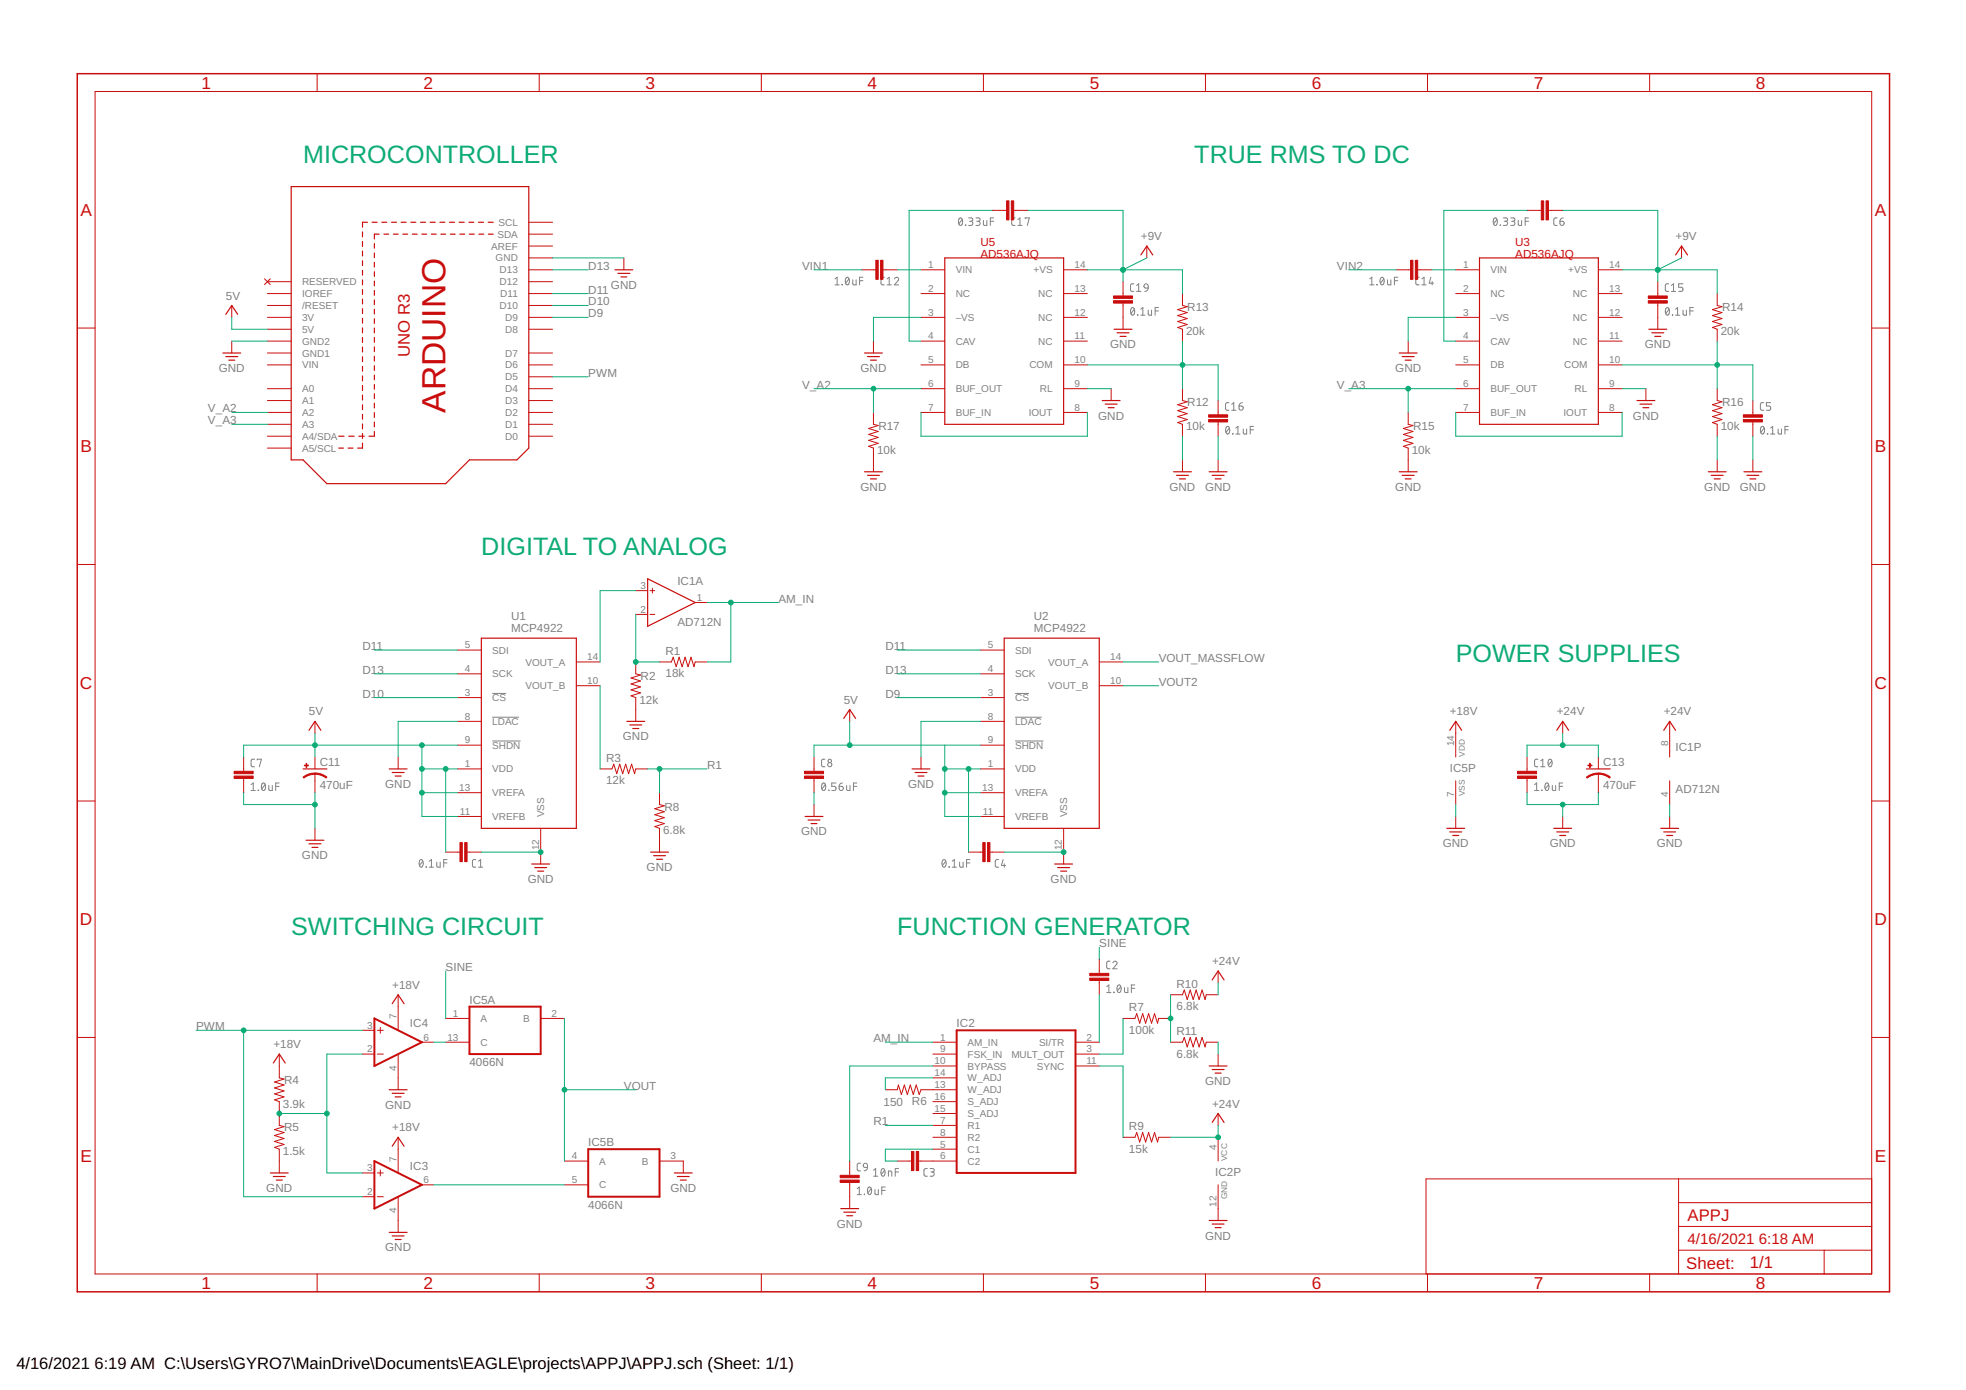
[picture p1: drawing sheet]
<svg xmlns="http://www.w3.org/2000/svg" width="420mm" height="297mm" viewBox="0 0 420 297" stroke-linecap="round" stroke-linejoin="round" font-family="sans-serif">
<g fill="none" stroke="#808080" stroke-width=".21">
<path d="M178.5 59.6l.4-.4v1.7M180.8 59.4l.3-.2a.95 .95 0 0 1 0 1.7 1.02 1.02 0 0 1-.3-1.5zM181.4 59.6l-.7 .9M182.2 59.8l.1 .9 .2 .2h.5v-1.1M183.7 60h.7M184.4 59.2h-.7v1.7M189 59.2l-.6 .2-.1 .2v1.1l.2 .2h.5M189.6 59.6l.4-.4v1.7M191.2 59.6a.45 .45 0 0 1 .6-.3 .45 .45 0 0 1 .1 .7l-.7 .9h.8M205 46.7l.3-.1a.95 .95 0 0 1 0 1.6 1 1 0 0 1-.3-1.5zM205.6 46.9l-.7 .9M206.3 48.1l.1 .1z"/>
<path d="M207 46.6h.6a.36 .36 0 0 1 .3 .3 .36 .36 0 0 1-.3 .4h-.4M207.5 47.3a.44 .44 0 0 1 .4 .4 .44 .44 0 0 1-.4 .5h-.5M208.6 46.6h.5a.36 .36 0 0 1 .4 .3 .36 .36 0 0 1-.4 .4h-.4M209 47.3a.44 .44 0 0 1 .5 .4 .44 .44 0 0 1-.5 .5h-.4M210.2 47.1v.9l.2 .2h.5v-1.1M211.6 47.3h.8M212.4 46.6h-.8v1.6M216.9 46.6h-.4l-.3 .3v1.1l.3 .2h.4M217.5 48.2h.9M217.5 46.9l.5-.3v1.6M219.1 46.7v-.1h.9l-.5 1.6M292.7 59.6l.5-.4v1.7"/>
<path d="M295.1 59.4l.3-.2a.97 .97 0 0 1 0 1.7 1 1 0 0 1-.3-1.5zM295.7 59.6l-.7 .9M296.5 59.8v.9l.3 .2h.4v-1.1M298 60h.7M298.7 59.2h-.7v1.7M303.3 59.2l-.5 .1-.2 .3v1.1l.2 .2h.5M303.9 59.6l.4-.4v1.7M305.8 59.2l-.4 1.3h.9M319.3 46.7l.3-.1a.93 .93 0 0 1 0 1.6 1.02 1.02 0 0 1-.3-1.5zM319.9 46.9l-.7 .9M320.6 48.1l.1 .1zM321.3 46.6h.5a.36 .36 0 0 1 .4 .3 .36 .36 0 0 1-.4 .4h-.3"/>
<path d="M321.8 47.3a.44 .44 0 0 1 .4 .4 .44 .44 0 0 1-.4 .5h-.5M322.9 46.6h.5a.36 .36 0 0 1 .4 .3 .36 .36 0 0 1-.4 .4h-.4M323.3 47.3a.44 .44 0 0 1 .5 .4 .44 .44 0 0 1-.5 .5h-.4M324.5 47.1v.9l.2 .2h.5v-1.1M325.9 47.3h.8M326.7 46.6h-.8v1.6M332.8 46.6h-.5l-.2 .3v1.1l.2 .2h.5M333.4 47.3h.5a.45 .45 0 0 1 .4 .5 .45 .45 0 0 1-.5 .4 .45 .45 0 0 1-.4-.5zM334.1 46.6l-.6 .3-.1 .4M178.5 60.9h.8M179.9 60.8l.1 .1zM189.6 60.9h.9"/>
<path d="M241.8 65.8l.3-.1a.97 .97 0 0 1 0 1.7 1.02 1.02 0 0 1-.3-1.6zM242.3 60.6l-.6 .1-.1 .3v1.1l.2 .2h.5M242.4 66.1l-.7 .9M242.9 62.3h.9M242.9 61l.5-.4v1.7M243.1 67.3l.1 .1zM243.8 67.4h.9M243.8 66.1l.4-.4v1.7M244.6 60.8l.3-.2 .3 .2 .2 .8-.8-.2-.1-.3zM245.4 66.3v.9l.3 .2h.4v-1.1M245.4 61.6l-.3 .5-.5 .2M246.9 66.4h.7"/>
<path d="M247.6 65.7h-.7v1.7M292.7 60.9h.9M294.2 60.8l.1 .1zM303.9 60.9h.9M306.1 60.2v.7M356.1 65.8l.2-.1a.97 .97 0 0 1 0 1.7 1.02 1.02 0 0 1-.2-1.6zM356.6 60.6l-.5 .1-.2 .3v1.1l.2 .2h.5M356.7 66.1l-.7 .9M357.2 62.3h.9M357.2 61l.5-.4v1.7M357.4 67.3l.1 .1zM358.1 67.4h.9"/>
<path d="M358.1 66.1l.4-.4v1.7M359.7 60.6h-.9v.8h.5a.45 .45 0 0 1 .4 .4 .45 .45 0 0 1-.4 .5h-.5M359.7 66.3v.9l.3 .2h.4v-1.1M361.1 66.4h.8M361.9 65.7h-.8v1.7M262.1 91.2l.1-.1a.8 .8 0 0 1 .7 .6 .8 .8 0 0 1-.2 .8l-.2 .2a.8 .8 0 0 1-.6-.5 .8 .8 0 0 1 .2-.8zM262.6 86l-.5 .1-.2 .3 .1 1.2 .6 .1M262.7 91.5l-.7 .9M263.2 87.7h.9M263.2 86.4l.5-.4v1.7M263.4 92.7l.1 .1zM264.1 92.8h.9"/>
<path d="M264.1 91.5l.5-.4v1.7M264.8 86.8h.5a.45 .45 0 0 1 .4 .5 .45 .45 0 0 1-.5 .4 .45 .45 0 0 1-.4-.5zM265.5 86l-.6 .3-.1 .5M265.7 91.7v.9l.3 .2h.4v-1.1M267.2 91.8h.7M267.9 91.1h-.7v1.7M376.4 91.2l.3-.1a.97 .97 0 0 1 0 1.7 1.02 1.02 0 0 1-.3-1.6zM376.9 86l-.5 .1-.2 .3v1l.2 .3h.5M377 91.5l-.7 .9M377.7 92.7l.1 .1zM378.4 92.8h.9M378.4 91.5l.4-.4v1.7"/>
<path d="M378.4 86h-.9v.8h.6a.46 .46 0 0 1 .3 .4 .46 .46 0 0 1-.3 .5h-.6M380 91.7v.9l.3 .2h.4v-1.1M381.5 91.8h.7M382.2 91.1h-.7v1.7M105.2 148.2h3M105.2 153.3h5.7M105.2 158.3h6.1M216.9 148.2h3M216.9 153.3h5.7M216.9 158.3h6.1M53.7 168.9h.9M53.7 167.7l.4-.4v1.6"/>
<path d="M54.4 162.2l-.5 .1-.2 .3v1l.2 .2 .5 .1M55 162.4v-.2h.9l-.5 1.7M55.2 168.8l.1 .1zM56 167.4l.3-.1a.95 .95 0 0 1 0 1.6 1 1 0 0 1-.3-1.5zM56.7 167.7l-.8 .9M57.4 167.9l.1 .9 .2 .1h.5v-1M58.9 168h.7M59.6 167.3h-.7v1.6M175.8 167.4l.2-.1a.95 .95 0 0 1 0 1.6 1 1 0 0 1-.2-1.5zM176.3 162.2l-.5 .1-.2 .3v1l.2 .2 .5 .1M176.4 167.7l-.7 .9M177.1 168.8l.1 .1z"/>
<path d="M178.7 167.3h-.9v.7h.5a.45 .45 0 0 1 .4 .5 .45 .45 0 0 1-.4 .4h-.5M179.3 168h.6a.45 .45 0 0 1 .3 .5 .45 .45 0 0 1-.5 .4 .45 .45 0 0 1-.4-.4zM180 167.3l-.4 .1-.3 .6M180.9 167.9l.1 .9 .2 .1h.5v-1M182.4 168h.7M183.1 167.3h-.7v1.6M328 168.9h.9M328 167.7l.4-.4v1.6M328.7 162.2l-.5 .1-.2 .3v1l.2 .2 .5 .1M329.3 163.9h.9M329.3 162.6l.4-.4v1.7M329.5 168.8v.1z"/>
<path d="M330.3 167.4l.3-.1a.95 .95 0 0 1 0 1.6 1 1 0 0 1-.3-1.5zM331 167.7l-.8 .9M331 162.3l.3-.1a.95 .95 0 0 1 0 1.7 1 1 0 0 1-.3-1.6zM331.6 162.6l-.7 .9M331.7 167.9l.1 .9 .2 .1h.5v-1M333.2 168h.7M333.9 167.3h-.7v1.6M89.8 183.8l.2-.1a.95 .95 0 0 1 0 1.6 1.04 1.04 0 0 1-.2-1.5zM90.4 184l-.8 1M91.1 185.2v.1zM91.7 185.3h.9M91.7 184l.5-.3v1.6"/>
<path d="M93.3 184.2l.1 .9 .2 .2h.5v-1.1M94.8 184.4h.7M95.5 183.7h-.7v1.6M101.7 183.7h-.5l-.2 .3v1.1l.2 .2h.5M102.3 185.3h.9M102.3 184l.4-.3v1.6M201.5 183.8l.3-.1a.97 .97 0 0 1 0 1.6 1.02 1.02 0 0 1-.3-1.5zM202.1 184l-.7 1M202.8 185.2l.1 .1zM203.5 185.3h.9M203.5 184l.4-.3v1.6M205.1 184.2v.9l.3 .2h.4v-1.1"/>
<path d="M206.6 184.4h.7M207.3 183.7h-.7v1.6M213.4 183.7h-.5l-.2 .3v1.1l.2 .2h.5M214.4 183.7l-.4 1.3h.9M214.6 184.6v.7M236.5 210.8l.5-.3v1.6M236.5 212.1h.9M237.2 205.4h-.5l-.2 .4 .1 1.1 .6 .1M237.8 205.8a.44 .44 0 0 1 .7-.4 .44 .44 0 0 1 .1 .7l-.8 .9h.9M238 212l.1 .1zM238.9 210.6l.3-.1a.97 .97 0 0 1 0 1.6 1.02 1.02 0 0 1-.3-1.5zM239.5 210.8l-.7 1"/>
<path d="M240.3 211v.9l.3 .2h.4v-1.1M241.8 211.2h.7M242.5 210.5h-.7v1.6M183.2 254l.4-.3v1.6M183.2 255.3h.9M183.9 248.6h-.5l-.2 .3v1.1l.2 .2h.5M184.6 248.7l.4-.1 .3 .1 .1 .8-.8-.1-.1-.4zM184.7 255.2l.1 .1zM185.4 249.5l-.1 .4-.6 .3M185.6 253.8l.2-.1a.95 .95 0 0 1 0 1.6 1.06 1.06 0 0 1-.2-1.5zM186.2 254l-.7 .9M186.7 250.1l.4-.4v1.7"/>
<path d="M186.7 251.4h.9M187 254.2v.9l.2 .2h.5v-1.1M188.4 254.4h.8M188.5 249.8l.2-.1a.95 .95 0 0 1 0 1.7 1.06 1.06 0 0 1-.2-1.6zM189.1 250.1l-.8 .9M189.2 253.7h-.8v1.6M189.9 251.4v-1.1l.6 .1 .1 1M191.3 250.4h.7M192 249.7h-.7v1.7M198.2 249.7h-.5l-.2 .4v1l.2 .2 .5 .1M198.8 249.7h.5a.36 .36 0 0 1 .4 .4 .36 .36 0 0 1-.4 .3h-.4M199.2 250.4a.46 .46 0 0 1 .5 .5 .46 .46 0 0 1-.5 .5h-.4"/>
<circle cx="177.3" cy="163.4" r=".45"/>
<circle cx="177.3" cy="162.6" r=".36"/>
</g>
<g fill="none" stroke="#c90d0c" stroke-width=".21">
<path d="M20.3 19.6h379.7v252.6h-379.7zM67.8 15.7v3.9M115.2 15.7v3.9M162.7 15.7v3.9M210.2 15.7v3.9M257.6 15.7v3.9M305.1 15.7v3.9M352.6 15.7v3.9M56.5 59.6l1.3 1.2M57.8 59.6l-1.3 1.2M113 57.7h5.1M113 55.1h5.1"/>
<path d="M113 52.6h5.1M113 47.5h5.1M113 50h5.1M133.3 55.1v2.6M184.1 57.7h3.1M188.7 57.7h3M196.8 57.7h5.1M212.1 45h3M216.6 45h3.1M227.3 57.7h5.1M245.1 52.6v2.5M298.4 57.7h3.1"/>
<path d="M303 57.7h3M311.1 57.7h5.1M326.3 45h3.1M330.9 45h3.1M341.6 57.7h5.1M359.4 52.6v2.5M16.5 70.1h3.8M49.5 65.3v2.5M49.5 72.9v2.5M57.1 62.7h5.1M57.1 67.8h5.1M57.1 72.9h5.1"/>
<path d="M57.1 78h5.1M57.1 75.4h5.1M57.1 70.4h5.1M57.1 65.3h5.1M57.1 60.2h5.1M113 62.7h5.1M113 67.8h5.1M113 78h5.1M113 75.4h5.1M113 70.4h5.1M113 65.3h5.1M113 60.2h5.1"/>
<path d="M186.7 72.9v2.5M196.8 62.7h5.1M196.8 67.8h5.1M196.8 72.9h5.1M196.8 78h5.1M227.3 62.7h5.1M227.3 67.8h5.1M227.3 72.9h5.1M227.3 78h5.1M240 60.2v3M240 64.8v5.6M252.7 62.7v2.6l1 .2-2 .7 2 .6-2 .6 2 .7-2 .6 2 .6-2 .7 1 .4v2.5"/>
<path d="M300.9 72.9v2.5M311.1 62.7h5.1M311.1 67.8h5.1M311.1 72.9h5.1M311.1 78h5.1M341.6 62.7h5.1M341.6 67.8h5.1M341.6 72.9h5.1M341.6 78h5.1M354.3 60.2v3M354.3 64.8v5.6M367 62.7v2.6l1 .2-2 .7 2 .6-2 .6 2 .7-2 .6 2 .6-2 .7 1 .4v2.5"/>
<path d="M400 70.1h3.8M57.1 83.1h5.1M57.1 88.1h5.1M57.1 93.2h5.1M57.1 90.7h5.1M57.1 85.6h5.1M57.1 95.8h5.1M113 83.1h5.1M113 88.1h5.1M113 93.2h5.1M113 90.7h5.1M113 85.6h5.1"/>
<path d="M113 80.5h5.1M186.7 88.1v2.6l1 .2-2 .7 2 .6-2 .6 2 .7-2 .6 2 .6-2 .7 1 .4v5M196.8 83.1h5.1M196.8 88.1h5.1M227.3 83.1h5.1M227.3 88.1h5.1M237.5 83.1v2.5M252.7 83.1v2.5l1 .3-2 .6 2 .6-2 .7 2 .6-2 .6 2 .7-2 .6 1 .4v2.5M252.7 98.3v2.5M260.3 85.6v3M260.3 90.2v3M260.3 98.3v2.5"/>
<path d="M300.9 88.1v2.6l1.1 .2-2.1 .7 2.1 .6-2.1 .6 2.1 .7-2.1 .6 2.1 .6-2.1 .7 1 .4v5M311.1 83.1h5.1M311.1 88.1h5.1M341.6 83.1h5.1M341.6 88.1h5.1M351.7 83.1v2.5M367 83.1v2.5l1 .3-2 .6 2 .6-2 .7 2 .6-2 .6 2 .7-2 .6 1 .4v2.5M367 98.3v2.5M374.6 85.6v3M374.6 90.2v3M374.6 98.3v2.5M16.5 120.6h3.8"/>
<path d="M97.8 138.9h5.1M135.9 126.2h2.5M135.9 131.3h2.5M138.9 126.2h1M138.9 131.3h1M139.4 125.7v1M148.6 128.8h2.5M209.5 138.9h5.1M400 120.6h3.8M67.3 154.2v2.5M97.8 144h5.1M97.8 149.1h5.1"/>
<path d="M97.8 154.2h5.1M97.8 159.2h5.1M123.2 141.5h5M123.2 146.5h5M135.9 141.5v2.5l1 .3-2 .6 2 .6-2 .7 2 .6-2 .6 2 .7-2 .6 1 .4v5.1M140.9 141.5h2.6l.4-1.1 .6 2.1 .6-2.1 .7 2.1 .6-2.1 .6 2.1 .7-2.1 .6 2.1 .3-1h2.5M181.6 151.6v2.6M209.5 144h5.1M209.5 149.1h5.1M209.5 154.2h5.1M209.5 159.2h5.1M234.9 141.5h5.1"/>
<path d="M234.9 146.5h5.1M311.1 154.2v7.6M334 154.2v2.5M356.8 154.2v7.6M16.5 171.2h3.8M52.1 161.8v3M52.1 166.3v3.1M67.3 161.8v2.5M67.3 165.3v4.1M67.3 177v2.6M85.1 161.8v2.5M97.8 169.4h5.1"/>
<path d="M97.8 174.5h5.1M97.8 164.3h5.1M115.5 177v7.6M128.2 164.3h2.6l.4-1 .6 2 .6-2 .7 2 .6-2 .6 2 .7-2 .6 2 .3-1h2.5M140.9 169.4v2.5l1.1 .3-2.1 .6 2.1 .7-2.1 .6 2.1 .6-2.1 .7 2.1 .6-2.1 .6 1 .4v5.1M174 161.8v3M174 166.3v3.1M174 171.9v2.6M196.8 161.8v2.5M209.5 169.4h5.1M209.5 174.5h5.1M209.5 164.3h5.1"/>
<path d="M227.3 177v7.6M311.1 166.9v5M311.1 174.5v2.5M326.3 161.8v3M326.3 166.3v3.1M334 174.5v2.5M341.6 161.8v2.5M341.6 165.3v4.1M356.8 166.9v5M356.8 174.5v2.5M400 171.2h3.8M95.2 182.1h3.1"/>
<path d="M99.8 182.1h3.1M207 182.1h3M211.6 182.1h3M81.3 219.5v1.3M85.1 212.6v7.6M95.2 217.6h5.1M115.5 217.6h5.1M234.9 205v3M234.9 209.5v3.1M240 217.6h2.5l.4-1 .7 2.1 .6-2.1 .6 2.1 .7-2.1 .6 2.1 .6-2.1 .7 2.1 .2-1.1h2.6M250.2 212.6h2.5l.4-1 .6 2 .7-2 .6 2 .6-2 .7 2 .6-2 .6 2 .3-1h2.5M260.3 207.5v2.5"/>
<path d="M16.5 221.7h3.8M59.7 225.3v5l1 .3-2 .6 2 .7-2 .6 2 .6-2 .7 2 .6-2 .6 1 .4v5.1l1 .2-2 .7 2 .6-2 .7 2 .6-2 .6 2 .7-2 .6 1 .4v5.1M77.5 225.3h2.5M77.5 220.2h2.5M80.6 225.3h1.3M80.6 220.2h1.3M85.1 225.3v7.6M90.2 222.7h2.5M95.2 222.7h5.1M189.2 232.9h2.5l.3-1 .6 2 .7-2 .6 2 .6-2 .7 2 .6-2 .6 2 .4-1h7.6M199.4 222.7h5M199.4 225.3h5"/>
<path d="M199.4 227.8h5M199.4 235.4h5M199.4 238h5M199.4 230.3h5M229.8 222.7h5.1M229.8 225.3h5.1M229.8 227.8h5.1M250.2 222.7h2.5l.4-1 .6 2 .7-2 .6 2 .6-2 .7 2 .6-2 .6 2 .3-1h2.5M260.3 225.3v2.5M260.3 238v2.5M400 221.7h3.8M77.5 250.7h2.5"/>
<path d="M77.5 255.7h2.5M80.6 250.7h1.3M80.6 255.7h1.3M81.3 250v1.3M85.1 243v7.7M85.1 255.7v7.7M90.2 253.2h2.5M120.6 248.1h5.1M120.6 253.2h5.1M140.9 248.1h5.1v2.6M181.6 248.1v3.1M181.6 252.7v5.6"/>
<path d="M191.7 248.1h3.1M196.3 248.1h8.1M199.4 245.6h5M199.4 240.5h5M199.4 243h5M240 243h2.5l.4-1 .7 2.1 .6-2.1 .6 2.1 .7-2.1 .6 2.1 .6-2.1 .7 2.1 .2-1.1h2.6M260.3 243v5.1M260.3 253.2v7.6M358.7 251.9v20.3M358.7 257h41.3M400 251.9h-95.2v20.3M67.8 272.2v3.9"/>
<path d="M115.2 272.2v3.9M162.7 272.2v3.9M210.2 272.2v3.9M257.6 272.2v3.9M305.1 272.2v3.9M352.6 272.2v3.9M358.7 267.2h41.3M358.7 262.1h41.3M389.8 267.2v5"/>
</g>
<g fill="none" stroke="#c90d0c" stroke-width=".25">
<path d="M62.2 39.9h50.8v55.9l-2.5 2.5h-10.2l-5.1 5.1h-25.4l-5-5.1h-2.6zM77.5 49.6v1M77.5 51.6v1.1M77.5 53.7v1M77.5 55.7v1M77.5 57.8v1M77.5 59.8v1.1M78.5 47.5h-1v1.1M79.5 47.5h1.1M80 52v1M80 54.1v1M80 56v1.1"/>
<path d="M80 58.1v1M81 50h-1v1.1M81.6 47.5h1.1M82 50h1.1M83.7 47.5h1M84.1 50h1M85.7 47.5h1.1M86.1 50h1M87.8 47.5h1.1M88.1 50h1.1M89.9 47.5h1M90.1 50h1.1"/>
<path d="M91.9 47.5h1.1M92.2 50h1M94 47.5h1.1M94.2 50h1M96.1 47.5h1M96.2 50h1.1M98.1 47.5h1.1M98.3 50h1M100.2 47.5h1.1M100.3 50h1M102.3 47.5h1M102.3 50h1.1"/>
<path d="M104.3 47.5h1.1M104.4 50h1M131.4 57.7h3.8M132.1 58.4h2.5M132.7 59.2h1.3M201.9 55.1h25.4v35.6h-25.4zM243.8 54.5l1.3-1.9 1.3 1.9M316.2 55.1h25.4v35.6h-25.4zM358.1 54.5l1.3-1.9 1.2 1.9M47.6 75.4h3.8M48.3 76.2h2.5M48.3 67.2l1.2-1.9 1.3 1.9"/>
<path d="M48.9 77h1.3M77.5 61.9v1M77.5 63.9v1.1M77.5 66v1M77.5 68v1.1M77.5 70.1v1M77.5 72.1v1.1M77.5 74.2v1M77.5 76.2v1.1M77.5 78.3v1M80 60.1v1M80 62.1v1"/>
<path d="M80 64.1v1M80 66.1v1M80 68.1v1M80 70.1v1M80 72.1v1M80 74.1v1M80 76.1v1.1M80 78.1v1.1M184.8 75.4h3.8M185.4 76.2h2.5M186 77h1.3M238.1 70.4h3.8"/>
<path d="M238.7 71.1h2.6M239.4 71.9h1.2M299 75.4h3.9M299.7 76.2h2.5M300.3 77h1.3M352.4 70.4h3.8M353 71.1h2.6M353.7 71.9h1.2M72.4 95.8h1M72.4 93.2h1.1M74.4 95.8h1M74.5 93.2h1.2"/>
<path d="M76.7 93.2h1.2M77.5 80.3v1.1M77.5 82.4v1M77.5 84.4v1.1M77.5 86.5v1M77.5 88.5v1.1M77.5 90.6v1.1M77.5 92.6v1.1M77.5 94.7v1.1h-1.1M80 80.2v1M80 82.2v1M80 84.2v1"/>
<path d="M80 86.2v1M80 88.2v1M80 90.2v1M80 92.2v1h-1.2M235.6 85.6h3.8M236.2 86.4h2.5M236.8 87.1h1.3M349.8 85.6h3.9M350.5 86.4h2.5M351.1 87.1h1.3M184.8 100.8h3.8M185.4 101.6h2.5"/>
<path d="M186 102.3h1.3M250.8 100.8h3.8M251.4 101.6h2.6M252.1 102.3h1.2M258.4 100.8h3.8M259.1 101.6h2.5M259.7 102.3h1.3M299 100.8h3.9M299.7 101.6h2.5M300.3 102.3h1.3M365.1 100.8h3.8M365.7 101.6h2.6"/>
<path d="M366.4 102.3h1.2M372.7 100.8h3.8M373.3 101.6h2.6M374 102.3h1.2M102.9 136.4h20.3v40.6h-20.3zM138.4 123.7l10.2 5.1-10.2 5zM214.6 136.4h20.3v40.6h-20.3zM66 156.1l1.3-1.9 1.3 1.9M134 154.2h3.8M134.6 154.9h2.5M135.2 155.7h1.3M180.3 153.5l1.3-1.9 1.3 1.9"/>
<path d="M309.8 156.1l1.3-1.9 1.3 1.9M332.7 156.1l1.3-1.9 1.2 1.9M355.6 156.1l1.2-1.9 1.3 1.9M64.8 164.3h5M65.4 179.6h3.8M83.2 164.3h3.8M83.8 165.1h2.6M84.5 165.8h1.2M172.1 174.5h3.8M172.7 175.2h2.5M173.3 176h1.3M194.9 164.3h3.8"/>
<path d="M195.6 165.1h2.5M196.2 165.8h1.3M309.2 177h3.8M309.8 177.8h2.6M310.5 178.5h1.2M332.1 177h3.8M332.7 177.8h2.5M333.3 178.5h1.3M339 164.3h5.1M354.9 177h3.8M355.6 177.8h2.5M356.2 178.5h1.3"/>
<path d="M66 180.3h2.6M66.7 181.1h1.2M113.6 184.6h3.9M114.3 185.4h2.5M114.9 186.2h1.3M139 182.1h3.9M139.7 182.9h2.5M140.3 183.6h1.3M225.4 184.6h3.8M226 185.4h2.6M226.7 186.2h1.2M83.8 214.5l1.3-1.9 1.3 1.9"/>
<path d="M259.1 209.4l1.2-1.9 1.3 1.9M58.4 227.2l1.3-1.9 1.3 1.9M83.2 232.9h3.8M83.8 233.6h2.6M84.5 234.4h1.2M258.4 227.8h3.8M259.1 228.6h2.5M259.1 239.9l1.2-1.9 1.3 1.9M259.7 229.3h1.3M57.8 250.7h3.8M58.4 251.4h2.6M59.1 252.2h1.2"/>
<path d="M83.8 244.9l1.3-1.9 1.3 1.9M144.1 250.7h3.8M144.8 251.4h2.5M145.4 252.2h1.3M179.7 258.3h3.8M180.3 259h2.6M181 259.8h1.2M83.2 263.4h3.8M83.8 264.1h2.6M84.5 264.9h1.2M258.4 260.8h3.8M259.1 261.6h2.5"/>
<path d="M259.7 262.3h1.3"/>
</g>
<path d="M80 217.6l10.2 5.1-10.2 5.1zM100.3 215.1h15.2v10.2h-15.2zM204.4 220.2h25.4v30.5h-25.4zM80 248.1l10.2 5.1-10.2 5.1zM125.7 245.6h15.2v10.1h-15.2z" fill="none" stroke="#c90d0c" stroke-width=".42"/>
<g fill="#c90d0c" stroke="#c90d0c" stroke-width=".21">
<path d="M98.3 180.1h.5v4h-.5z"/>
<path d="M99.3 180.1h.5v4h-.5z"/>
<path d="M194.8 246.1h.5v4h-.5z"/>
<path d="M195.8 246.1h.5v4h-.5z"/>
<path d="M232.9 209h4.1v.5h-4.1z"/>
<path d="M232.9 208h4.1v.5h-4.1z"/>
<path d="M372.6 89.7h4v.5h-4z"/>
<path d="M372.6 88.6h4v.6h-4z"/>
<path d="M179.6 252.2h4v.5h-4z"/>
<path d="M179.6 251.2h4v.5h-4z"/>
<path d="M65 163.5h.9v.1h-.9z"/>
<path d="M65.4 163.1h.2v.9h-.2z"/>
<path d="M339.3 163.5h.9v.1h-.9z"/>
<path d="M339.7 163.1h.2v.9h-.2z"/>
<path d="M301.5 55.6h.5v4.1h-.5z"/>
<path d="M302.5 55.6h.5v4.1h-.5z"/>
<path d="M352.3 64.3h4v.5h-4z"/>
<path d="M352.3 63.2h4v.6h-4z"/>
<path d="M258.3 89.7h4.1v.5h-4.1z"/>
<path d="M258.3 88.6h4.1v.6h-4.1z"/>
<path d="M238 64.3h4v.5h-4z"/>
<path d="M238 63.2h4v.6h-4z"/>
<path d="M210 180.1h.5v4h-.5z"/>
<path d="M211.1 180.1h.5v4h-.5z"/>
<path d="M171.9 165.8h4.1v.5h-4.1z"/>
<path d="M171.9 164.8h4.1v.5h-4.1z"/>
<path d="M50 165.8h4.1v.5h-4.1z"/>
<path d="M50 164.8h4.1v.5h-4.1z"/>
<path d="M324.3 165.8h4.1v.5h-4.1z"/>
<path d="M324.3 164.8h4.1v.5h-4.1z"/>
<path d="M187.2 55.6h.5v4.1h-.5z"/>
<path d="M188.2 55.6h.5v4.1h-.5z"/>
<path d="M215.1 42.9h.5v4.1h-.5z"/>
<path d="M216.1 42.9h.5v4.1h-.5z"/>
<path d="M329.4 42.9h.5v4.1h-.5z"/>
<path d="M330.4 42.9h.5v4.1h-.5z"/>
</g>
<g fill="#c90d0c" stroke="#c90d0c" stroke-width=".21">
<path d="M67.3 165.2l1.4 .2 1.2 .7-.2 .2-1.4-.7-1-.2z" fill-rule="evenodd"/>
<path d="M64.8 166.1l1.2-.7 1.3-.2v.3l-1 .1-1.4 .7z" fill-rule="evenodd"/>
<path d="M341.6 165.2l1.3 .2 1.2 .7-.1 .2-1.4-.7-1-.2z" fill-rule="evenodd"/>
<path d="M339 166.1l1.3-.7 1.3-.2v.3l-1 .1-1.4 .7z" fill-rule="evenodd"/>
</g>
<path d="M16.5 15.7h387.3v260.4h-387.3z" fill="none" stroke="#c90d0c" stroke-width=".32"/>
<g fill="none" stroke="#0dab76" stroke-width=".21">
<path d="M118.1 55.1h15.2M118.1 57.7h7.6M174 57.7h10.1M191.7 57.7h5.1M212.1 45h-17.8v27.9h2.5M219.7 45h20.3v15.2M232.4 57.7h20.3v5M245.1 55.1l-5.1 2.6M288.2 57.7h10.2M306 57.7h5.1M326.3 45h-17.7v27.9h2.5M334 45h20.3v15.2"/>
<path d="M346.7 57.7h20.3v5M359.4 55.1l-5.1 2.6M49.5 72.9h7.6M49.5 67.8v2.6h7.6M118.1 67.8h7.6M118.1 62.7h7.6M118.1 65.3h7.6M196.8 67.8h-10.1v5.1M232.4 78h27.9v7.6M252.7 72.9v10.2M311.1 67.8h-10.2v5.1M346.7 78h27.9v7.6"/>
<path d="M367 72.9v10.2M49.5 88.1h7.6M49.5 90.7h7.6M118.1 80.5h7.6M174 83.1h22.8M186.7 83.1v5M196.8 88.1v5.1h35.6v-5.1M232.4 83.1h5.1M252.7 93.2v5.1M260.3 93.2v5.1M288.2 83.1h22.9M300.9 83.1v5"/>
<path d="M311.1 88.1v5.1h35.6v-5.1M346.7 83.1h5M367 93.2v5.1M374.6 93.2v5.1M80 138.9h17.8M135.9 131.3v10.2h5M135.9 126.2h-7.7v15.3M151.1 128.8h15.2M156.2 128.8v12.7h-5.1M191.7 138.9h17.8M67.3 156.7v5.1M80 149.1h17.8"/>
<path d="M80 144h17.8M90.2 159.2v15.3h7.6M97.8 154.2h-12.7v7.6M97.8 159.2h-45.7v2.6M128.2 146.5v17.8M181.6 154.2v5M191.7 149.1h17.8M191.7 144h17.8M201.9 159.2v15.3h7.6M209.5 154.2h-12.7v7.6M209.5 159.2h-35.5v2.6M240 141.5h7.6"/>
<path d="M240 146.5h7.6M334 156.7v2.5M52.1 169.4v2.5h15.2M67.3 169.4v7.6M90.2 169.4h7.6M90.2 164.3h7.6M95.2 164.3v17.8M138.4 164.3h12.7M140.9 164.3v5.1M174 169.4v2.5M201.9 169.4h7.6M201.9 164.3h7.6"/>
<path d="M207 164.3v17.8M311.1 171.9v2.6M326.3 169.4v2.5h15.3v-2.5M326.3 161.8v-2.6h15.3v2.6M334 171.9v2.6M356.8 171.9v2.6M102.9 182.1h12.6M214.6 182.1h12.7M95.2 207.5v10.1M120.6 217.6v30.5M234.9 202.4v2.6M234.9 212.6v10.1"/>
<path d="M240 217.6v7.7h-5.1M250.2 212.6v10.1M260.3 210v2.6M41.9 220.2h35.6M52.1 220.2v35.5h25.4M59.7 238h10.1M77.5 225.3h-7.7v25.4h7.7M92.7 222.7h2.5M120.6 232.9h15.3M189.2 222.7h10.2M199.4 227.8h-17.8v20.3M199.4 230.3h-10.2v2.6"/>
<path d="M234.9 227.8h5.1v15.2M260.3 222.7v2.6M92.7 253.2h27.9M189.2 240.5h10.2M199.4 245.6h-10.2v2.5h2.5M260.3 240.5v2.5h-10.1"/>
</g>
<g fill="#0dab76" stroke="#0dab76" stroke-width=".21">
<circle cx="115.5" cy="182.1" r=".51"/>
<circle cx="67.3" cy="171.9" r=".51"/>
<circle cx="334" cy="171.9" r=".51"/>
<circle cx="227.3" cy="182.1" r=".51"/>
<circle cx="135.9" cy="141.5" r=".51"/>
<circle cx="156.2" cy="128.8" r=".51"/>
<circle cx="67.3" cy="159.2" r=".51"/>
<circle cx="90.2" cy="169.4" r=".51"/>
<circle cx="90.2" cy="164.3" r=".51"/>
<circle cx="95.2" cy="164.3" r=".51"/>
<circle cx="90.2" cy="159.2" r=".51"/>
<circle cx="334" cy="159.2" r=".51"/>
<circle cx="354.3" cy="57.7" r=".51"/>
<circle cx="240" cy="57.7" r=".51"/>
<circle cx="201.9" cy="169.4" r=".51"/>
<circle cx="201.9" cy="164.3" r=".51"/>
<circle cx="207" cy="164.3" r=".51"/>
<circle cx="181.6" cy="159.2" r=".51"/>
<circle cx="260.3" cy="243" r=".51"/>
<circle cx="250.2" cy="217.6" r=".51"/>
<circle cx="186.7" cy="83.1" r=".51"/>
<circle cx="52.1" cy="220.2" r=".51"/>
<circle cx="120.6" cy="232.9" r=".51"/>
<circle cx="367" cy="78" r=".51"/>
<circle cx="252.7" cy="78" r=".51"/>
<circle cx="300.9" cy="83.1" r=".51"/>
<circle cx="69.8" cy="238" r=".51"/>
<circle cx="59.7" cy="238" r=".51"/>
<circle cx="140.9" cy="164.3" r=".51"/>
</g>
<text font-size="7.2" fill="#c90d0c" x="95.2" y="88.2" transform="rotate(-90 95.2 88.2)">ARDUINO</text>
<g font-size="5.4" fill="#0dab76">
<text x="64.8" y="34.8">MICROCONTROLLER</text>
<text x="255.2" y="34.8">TRUE RMS TO DC</text>
<text x="102.9" y="118.6">DIGITAL TO ANALOG</text>
<text x="311.1" y="141.5">POWER SUPPLIES</text>
<text x="62.2" y="199.9">SWITCHING CIRCUIT</text>
<text x="191.7" y="199.9">FUNCTION GENERATOR</text>
</g>
<g font-size="3.7" fill="#c90d0c">
<text x="43" y="18.9">1</text>
<text x="90.5" y="18.9">2</text>
<text x="138" y="18.9">3</text>
<text x="185.4" y="18.9">4</text>
<text x="232.9" y="18.9">5</text>
<text x="280.3" y="18.9">6</text>
<text x="327.8" y="18.9">7</text>
<text x="375.3" y="18.9">8</text>
<text x="17.2" y="46.1">A</text>
<text x="400.7" y="46.1">A</text>
<text x="17.2" y="96.7">B</text>
<text x="400.7" y="96.7">B</text>
<text x="17.1" y="147.2">C</text>
<text x="400.6" y="147.2">C</text>
<text x="17.1" y="197.7">D</text>
<text x="400.6" y="197.7">D</text>
<text x="17.2" y="248.3">E</text>
<text x="400.7" y="248.3">E</text>
<text x="43" y="275.4">1</text>
<text x="90.5" y="275.4">2</text>
<text x="138" y="275.4">3</text>
<text x="185.4" y="275.4">4</text>
<text x="232.9" y="275.4">5</text>
<text x="280.3" y="275.4">6</text>
<text x="327.8" y="275.4">7</text>
<text x="375.3" y="275.4">8</text>
</g>
<g font-size="3.6" fill="#c90d0c">
<text x="87.6" y="76.2" transform="rotate(-90 87.6 76.2)">UNO R3</text>
<text x="360.6" y="260.8">APPJ</text>
<text x="360.4" y="271.1">Sheet:</text>
<text x="374" y="271">1/1</text>
</g>
<g font-size="3.5">
<text x="3.5" y="292.5">4/16/2021</text>
<text x="20.2" y="292.5">6:19 AM C:\Users\GYRO7\MainDrive\Documents\EAGLE\projects\APPJ\APPJ.sch (Sheet: 1/1)</text>
</g>
<g font-size="3.2" fill="#c90d0c">
<text x="360.6" y="265.9">4/16/2021</text>
<text x="375.9" y="265.9">6:18 AM</text>
</g>
<g font-size="2.5" fill="#c90d0c">
<text x="209.5" y="52.6">U5</text>
<text x="323.8" y="52.6">U3</text>
<text x="209.5" y="55.1">AD536AJQ</text>
<text x="323.8" y="55.1">AD536AJQ</text>
</g>
<g font-size="2.5" fill="#808080">
<text x="243.8" y="51.3">+9V</text>
<text x="358.1" y="51.3">+9V</text>
<text x="125.7" y="57.7">D13</text>
<text x="171.4" y="57.7">VIN1</text>
<text x="285.7" y="57.7">VIN2</text>
<text x="48.3" y="64">5V</text>
<text x="125.7" y="62.7">D11</text>
<text x="125.7" y="65.3">D10</text>
<text x="130.6" y="61.7">GND</text>
<text x="125.7" y="67.8">D9</text>
<text x="253.5" y="71.6">20k</text>
<text x="253.7" y="66.5">R13</text>
<text x="367.8" y="71.6">20k</text>
<text x="368" y="66.5">R14</text>
<text x="237.2" y="74.4">GND</text>
<text x="351.5" y="74.4">GND</text>
<text x="46.8" y="79.5">GND</text>
<text x="125.7" y="80.5">PWM</text>
<text x="171.4" y="83">V_A2</text>
<text x="183.9" y="79.5">GND</text>
<text x="285.7" y="83">V_A3</text>
<text x="298.2" y="79.5">GND</text>
<text x="44.4" y="88.1">V_A2</text>
<text x="234.7" y="89.7">GND</text>
<text x="253.7" y="86.9">R12</text>
<text x="349" y="89.7">GND</text>
<text x="368" y="86.9">R16</text>
<text x="44.4" y="90.7">V_A3</text>
<text x="187.7" y="91.9">R17</text>
<text x="253.5" y="91.9">10k</text>
<text x="302" y="91.9">R15</text>
<text x="367.8" y="91.9">10k</text>
<text x="187.4" y="97">10k</text>
<text x="301.7" y="97">10k</text>
<text x="183.9" y="104.9">GND</text>
<text x="249.9" y="104.9">GND</text>
<text x="257.5" y="104.9">GND</text>
<text x="298.2" y="104.9">GND</text>
<text x="364.2" y="104.9">GND</text>
<text x="371.8" y="104.9">GND</text>
<text x="144.8" y="125">IC1A</text>
<text x="166.4" y="128.8">AM_IN</text>
<text x="109.2" y="135.1">MCP4922</text>
<text x="109.2" y="132.6">U1</text>
<text x="144.8" y="133.8">AD712N</text>
<text x="221" y="135.1">MCP4922</text>
<text x="221" y="132.6">U2</text>
<text x="77.5" y="138.9">D11</text>
<text x="77.5" y="144">D13</text>
<text x="142.2" y="140">R1</text>
<text x="189.2" y="138.9">D11</text>
<text x="189.2" y="144">D13</text>
<text x="247.6" y="141.5">VOUT_MASSFLOW</text>
<text x="77.5" y="149.1">D10</text>
<text x="136.9" y="145.3">R2</text>
<text x="142.2" y="144.8">18k</text>
<text x="189.2" y="149.1">D9</text>
<text x="247.6" y="146.5">VOUT2</text>
<text x="66" y="152.9">5V</text>
<text x="136.6" y="150.3">12k</text>
<text x="180.3" y="150.3">5V</text>
<text x="309.8" y="152.9">+18V</text>
<text x="332.7" y="152.9">+24V</text>
<text x="355.6" y="152.9">+24V</text>
<text x="133.1" y="158.2">GND</text>
<text x="358.1" y="160.5">IC1P</text>
<text x="68.3" y="163.7">C11</text>
<text x="129.5" y="167.6">12k</text>
<text x="129.5" y="162.8">R3</text>
<text x="151.1" y="164.3">R1</text>
<text x="309.8" y="165">IC5P</text>
<text x="342.6" y="163.7">C13</text>
<text x="68.3" y="168.5">470uF</text>
<text x="82.3" y="168.4">GND</text>
<text x="142" y="173.2">R8</text>
<text x="194.1" y="168.4">GND</text>
<text x="342.6" y="168.5">470uF</text>
<text x="358.1" y="169.4">AD712N</text>
<text x="141.7" y="178.3">6.8k</text>
<text x="171.2" y="178.5">GND</text>
<text x="64.5" y="183.6">GND</text>
<text x="308.3" y="181.1">GND</text>
<text x="331.2" y="181.1">GND</text>
<text x="354.1" y="181.1">GND</text>
<text x="112.8" y="188.7">GND</text>
<text x="138.2" y="186.2">GND</text>
<text x="224.5" y="188.7">GND</text>
<text x="234.9" y="202.4">SINE</text>
<text x="95.2" y="207.5">SINE</text>
<text x="259.1" y="206.2">+24V</text>
<text x="83.8" y="211.3">+18V</text>
<text x="100.3" y="214.5">IC5A</text>
<text x="251.4" y="215.9">6.8k</text>
<text x="251.4" y="211.1">R10</text>
<text x="41.9" y="220.2">PWM</text>
<text x="87.6" y="219.6">IC4</text>
<text x="204.4" y="219.6">IC2</text>
<text x="241.3" y="220.9">100k</text>
<text x="241.3" y="216.1">R7</text>
<text x="251.4" y="221.2">R11</text>
<text x="58.4" y="224">+18V</text>
<text x="100.3" y="227.8">4066N</text>
<text x="186.7" y="222.7">AM_IN</text>
<text x="251.4" y="226">6.8k</text>
<text x="60.7" y="231.6">R4</text>
<text x="133.3" y="232.9">VOUT</text>
<text x="257.5" y="231.9">GND</text>
<text x="60.4" y="236.7">3.9k</text>
<text x="82.3" y="236.9">GND</text>
<text x="188.8" y="236.4">150</text>
<text x="194.9" y="236.2">R6</text>
<text x="259.1" y="236.7">+24V</text>
<text x="60.7" y="241.8">R5</text>
<text x="83.8" y="241.8">+18V</text>
<text x="125.7" y="244.9">IC5B</text>
<text x="186.7" y="240.5">R1</text>
<text x="241.3" y="241.5">R9</text>
<text x="60.4" y="246.9">1.5k</text>
<text x="87.6" y="250">IC3</text>
<text x="241.3" y="246.3">15k</text>
<text x="259.7" y="251.3">IC2P</text>
<text x="56.9" y="254.7">GND</text>
<text x="143.3" y="254.7">GND</text>
<text x="125.7" y="258.3">4066N</text>
<text x="178.8" y="262.3">GND</text>
<text x="82.3" y="267.4">GND</text>
<text x="257.5" y="264.9">GND</text>
</g>
<g font-size="2.1" fill="#808080">
<text x="105" y="53.3">AREF</text>
<text x="106.3" y="50.8">SDA</text>
<text x="106.5" y="48.3">SCL</text>
<text x="105.9" y="55.9">GND</text>
<text x="106.8" y="58.4">D13</text>
<text x="198.4" y="57.3">1</text>
<text x="204.2" y="58.4">VIN</text>
<text x="220.9" y="58.4">+VS</text>
<text x="229.6" y="57.3">14</text>
<text x="312.7" y="57.3">1</text>
<text x="318.5" y="58.4">VIN</text>
<text x="335.2" y="58.4">+VS</text>
<text x="343.9" y="57.3">14</text>
<text x="64.6" y="63.5">IOREF</text>
<text x="64.6" y="61">RESERVED</text>
<text x="106.8" y="61">D12</text>
<text x="106.9" y="63.5">D11</text>
<text x="198.4" y="62.4">2</text>
<text x="204.2" y="63.5">NC</text>
<text x="221.9" y="63.5">NC</text>
<text x="229.6" y="62.4">13</text>
<text x="312.7" y="62.4">2</text>
<text x="318.5" y="63.5">NC</text>
<text x="336.2" y="63.5">NC</text>
<text x="343.9" y="62.4">13</text>
<text x="64.6" y="71.1">5V</text>
<text x="64.6" y="68.6">3V</text>
<text x="64.6" y="66">/RESET</text>
<text x="106.8" y="66">D10</text>
<text x="108" y="71.1">D8</text>
<text x="108" y="68.6">D9</text>
<text x="198.4" y="67.5">3</text>
<text x="204.2" y="68.6">–VS</text>
<text x="221.9" y="68.6">NC</text>
<text x="229.6" y="67.5">12</text>
<text x="312.7" y="67.5">3</text>
<text x="318.5" y="68.6">–VS</text>
<text x="336.2" y="68.6">NC</text>
<text x="343.9" y="67.5">12</text>
<text x="64.6" y="76.2">GND1</text>
<text x="64.6" y="73.7">GND2</text>
<text x="108" y="76.2">D7</text>
<text x="198.4" y="72.5">4</text>
<text x="198.4" y="77.6">5</text>
<text x="204.2" y="73.7">CAV</text>
<text x="221.9" y="73.7">NC</text>
<text x="229.6" y="77.6">10</text>
<text x="229.6" y="72.5">11</text>
<text x="312.7" y="72.5">4</text>
<text x="312.7" y="77.6">5</text>
<text x="318.5" y="73.7">CAV</text>
<text x="336.2" y="73.7">NC</text>
<text x="343.9" y="77.6">10</text>
<text x="343.9" y="72.5">11</text>
<text x="64.6" y="83.8">A0</text>
<text x="64.6" y="78.7">VIN</text>
<text x="108" y="83.8">D4</text>
<text x="108" y="81.3">D5</text>
<text x="108" y="78.7">D6</text>
<text x="198.4" y="82.7">6</text>
<text x="204.2" y="78.7">DB</text>
<text x="204.2" y="83.8">BUF_OUT</text>
<text x="220" y="78.7">COM</text>
<text x="222.2" y="83.8">RL</text>
<text x="229.6" y="82.7">9</text>
<text x="312.7" y="82.7">6</text>
<text x="318.5" y="78.7">DB</text>
<text x="318.5" y="83.8">BUF_OUT</text>
<text x="334.3" y="78.7">COM</text>
<text x="336.5" y="83.8">RL</text>
<text x="343.9" y="82.7">9</text>
<text x="64.6" y="88.9">A2</text>
<text x="64.6" y="86.4">A1</text>
<text x="108" y="88.9">D2</text>
<text x="108" y="86.4">D3</text>
<text x="198.4" y="87.8">7</text>
<text x="204.2" y="88.9">BUF_IN</text>
<text x="219.8" y="88.9">IOUT</text>
<text x="229.6" y="87.8">8</text>
<text x="312.7" y="87.8">7</text>
<text x="318.5" y="88.9">BUF_IN</text>
<text x="334.1" y="88.9">IOUT</text>
<text x="343.9" y="87.8">8</text>
<text x="64.6" y="94">A4/SDA</text>
<text x="64.6" y="91.4">A3</text>
<text x="108" y="94">D0</text>
<text x="108" y="91.4">D1</text>
<text x="64.6" y="96.5">A5/SCL</text>
<text x="136.9" y="125.9">3</text>
<text x="136.9" y="130.9">2</text>
<text x="148.9" y="128.4">1</text>
<text x="99.3" y="143.6">4</text>
<text x="99.3" y="138.6">5</text>
<text x="105.2" y="139.7">SDI</text>
<text x="112.3" y="142.2">VOUT_A</text>
<text x="125.5" y="141.1">14</text>
<text x="211.1" y="143.6">4</text>
<text x="211.1" y="138.6">5</text>
<text x="216.9" y="139.7">SDI</text>
<text x="224" y="142.2">VOUT_A</text>
<text x="237.3" y="141.1">14</text>
<text x="99.3" y="148.7">3</text>
<text x="105.2" y="144.8">SCK</text>
<text x="105.2" y="149.8">CS</text>
<text x="112.3" y="147.3">VOUT_B</text>
<text x="125.5" y="146.2">10</text>
<text x="211.1" y="148.7">3</text>
<text x="216.9" y="144.8">SCK</text>
<text x="216.9" y="149.8">CS</text>
<text x="224" y="147.3">VOUT_B</text>
<text x="237.3" y="146.2">10</text>
<text x="99.3" y="153.8">8</text>
<text x="105.2" y="154.9">LDAC</text>
<text x="211.1" y="153.8">8</text>
<text x="216.9" y="154.9">LDAC</text>
<text x="99.3" y="158.9">9</text>
<text x="105.2" y="160">SHDN</text>
<text x="211.1" y="158.9">9</text>
<text x="216.9" y="160">SHDN</text>
<text x="310.8" y="159.4" transform="rotate(-90 310.8 159.4)">14</text>
<text x="356.5" y="159.4" transform="rotate(-90 356.5 159.4)">8</text>
<text x="99.3" y="164">1</text>
<text x="105.2" y="165.1">VDD</text>
<text x="211.1" y="164">1</text>
<text x="216.9" y="165.1">VDD</text>
<text x="98.2" y="169">13</text>
<text x="105.2" y="170.2">VREFA</text>
<text x="209.9" y="169">13</text>
<text x="216.9" y="170.2">VREFA</text>
<text x="310.8" y="170.4" transform="rotate(-90 310.8 170.4)">7</text>
<text x="356.5" y="170.4" transform="rotate(-90 356.5 170.4)">4</text>
<text x="98.3" y="174.1">11</text>
<text x="105.2" y="175.2">VREFB</text>
<text x="116.3" y="174.7" transform="rotate(-90 116.3 174.7)">VSS</text>
<text x="210" y="174.1">11</text>
<text x="216.9" y="175.2">VREFB</text>
<text x="228.1" y="174.7" transform="rotate(-90 228.1 174.7)">VSS</text>
<text x="115.2" y="181.7" transform="rotate(-90 115.2 181.7)">12</text>
<text x="226.9" y="181.7" transform="rotate(-90 226.9 181.7)">12</text>
<text x="78.5" y="219.8">3</text>
<text x="84.7" y="217.8" transform="rotate(-90 84.7 217.8)">7</text>
<text x="96.8" y="217.3">1</text>
<text x="102.7" y="218.4">A</text>
<text x="111.8" y="218.4">B</text>
<text x="117.9" y="217.3">2</text>
<text x="78.5" y="224.9">2</text>
<text x="90.5" y="222.4">6</text>
<text x="95.6" y="222.4">13</text>
<text x="102.7" y="223.5">C</text>
<text x="199.7" y="227.4">10</text>
<text x="200.9" y="222.4">1</text>
<text x="200.9" y="224.9">9</text>
<text x="206.8" y="223.5">AM_IN</text>
<text x="206.8" y="226">FSK_IN</text>
<text x="216.1" y="226">MULT_OUT</text>
<text x="222" y="223.5">SI/TR</text>
<text x="232.2" y="222.4">2</text>
<text x="232.2" y="224.9">3</text>
<text x="232.2" y="227.4">11</text>
<text x="84.7" y="228.8" transform="rotate(-90 84.7 228.8)">4</text>
<text x="199.7" y="230">14</text>
<text x="199.7" y="232.5">13</text>
<text x="206.8" y="228.6">BYPASS</text>
<text x="206.8" y="231.1">W_ADJ</text>
<text x="206.8" y="233.6">W_ADJ</text>
<text x="221.6" y="228.6">SYNC</text>
<text x="199.7" y="235.1">16</text>
<text x="199.7" y="237.6">15</text>
<text x="206.8" y="236.2">S_ADJ</text>
<text x="206.8" y="238.7">S_ADJ</text>
<text x="200.9" y="245.2">5</text>
<text x="200.9" y="240.1">7</text>
<text x="200.9" y="242.7">8</text>
<text x="206.8" y="241.3">R1</text>
<text x="206.8" y="243.8">R2</text>
<text x="260" y="245.8" transform="rotate(-90 260 245.8)">4</text>
<text x="78.5" y="250.3">3</text>
<text x="84.7" y="248.3" transform="rotate(-90 84.7 248.3)">7</text>
<text x="122.2" y="247.8">4</text>
<text x="128.1" y="248.9">A</text>
<text x="137.2" y="248.9">B</text>
<text x="143.3" y="247.8">3</text>
<text x="200.9" y="247.8">6</text>
<text x="206.8" y="246.3">C1</text>
<text x="206.8" y="248.9">C2</text>
<text x="78.5" y="255.4">2</text>
<text x="90.5" y="252.8">6</text>
<text x="122.2" y="252.8">5</text>
<text x="128.1" y="254">C</text>
<text x="260" y="257.9" transform="rotate(-90 260 257.9)">12</text>
<text x="84.7" y="259.3" transform="rotate(-90 84.7 259.3)">4</text>
</g>
<g font-size="1.8" fill="#808080">
<text x="313" y="161.8" transform="rotate(-90 313 161.8)">VDD</text>
<text x="313" y="170.2" transform="rotate(-90 313 170.2)">VSS</text>
<text x="262.2" y="248.1" transform="rotate(-90 262.2 248.1)">VCC</text>
<text x="262.2" y="256.2" transform="rotate(-90 262.2 256.2)">GND</text>
</g>
</svg>
